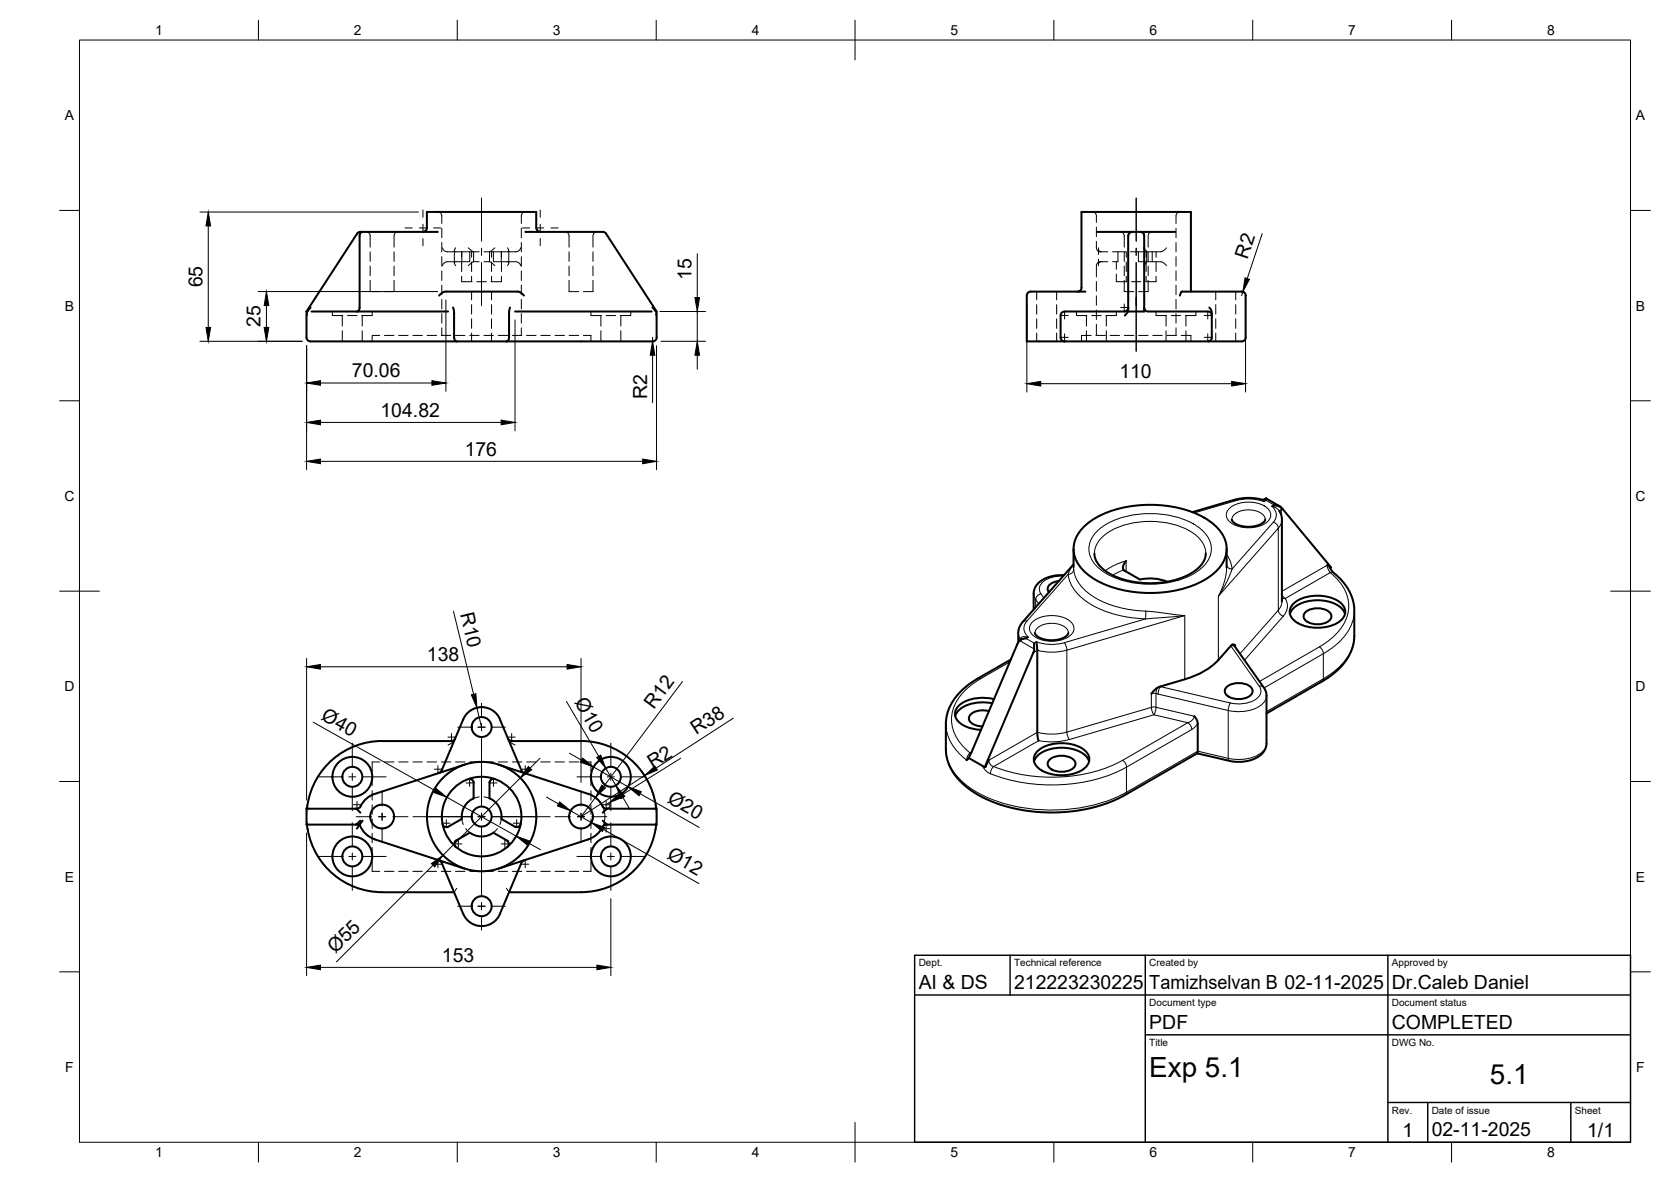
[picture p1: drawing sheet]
<svg xmlns="http://www.w3.org/2000/svg" width="420mm" height="297mm" viewBox="0 0 420 297" stroke-linecap="round" stroke-linejoin="round" font-family="sans-serif">
<!-- layer: Hidden -->
<g fill="none" stroke="#000" stroke-width=".25">
<path d="M92.1 58.3a1 1 0 0 1 1 1v2.8M100.1 58.3a1 1 0 0 0-1 1v2.8M110.1 53.3a1 1 0 0 1 1 1v1.9M111.1 57.4v2.3M131.1 57.4v2.3M132.1 53.3a1 1 0 0 0-1 1v1.9M142.1 58.3a1 1 0 0 1 1 1v2.8M150.1 58.3a1 1 0 0 0-1 1v2.8M274.7 53.3a1 1 0 0 1 1 1v1.6M275.7 57.1v2.4M281.7 58.3a1 1 0 0 1 1 1v2.8M289.7 58.3a1 1 0 0 0-1 1v2.8"/>
<path d="M295.7 57.4v2.3M296.7 53.3a1 1 0 0 0-1 1v1.9M77.2 78.3l.1 1M83.6 78.3v1h2.6M86.1 79.3v2.6M87.4 79.3h2.4M91.1 79.3v2.6M93.1 70.4v2.9h2.4M93.1 63.3v2.4M93.1 66.9v2.4M93.6 78.3v1h-2.6M99.1 70.4v2.9h-2.4"/>
<path d="M99.1 63.3v2.4M99.1 66.9v2.4M111.1 60.9v2.4M111.1 64.5v2.4M111.1 68.1v2.4M111.1 71.7v2.3M111.1 75.2v2.4M111.1 78.8v2.4M111.3 62.3l.2 .6 .7 .4h2.3M114.2 63v3M114.5 65.8h-2.3l-.7 .4-.2 .6M114.6 62.3l-.4 .6 .2 .4h6.1"/>
<path d="M116.1 69.4v1.4h2.6M116.1 63.3v2.5M116.1 65.8v2.4M117.8 62.3l1.2 1 .1 2.5h1.4M118.1 63.3v2.5h-3.6l-.3 .3 .4 .7M118.6 63.3v1.4M118.6 65.8v2.4M118.6 69.4v1.4M118.6 73.3v2.1M118.6 76.6v2.3M119.1 65.8l-1.3 1M119.9 70.8h2.4"/>
<path d="M121.7 65.8h1.4M123.1 65.8l1.3 1M123.1 63.3v2.5M123.6 63.3v1.4M123.6 65.8v2.4M123.6 69.4v1.4M123.6 73.3v2.1M123.6 76.6v2.3M124.1 63.3v2.5h3.6l.2 .3-.3 .7M124.4 62.3l-1.3 1M126 63.3v2.5M126.1 69.4v1.4h-2.6"/>
<path d="M126.1 63.3v1.4M126.1 65.8v2.4M127.6 62.3l.3 .6-.2 .4M127.7 65.8h2.3l.6 .4 .3 .6M127.9 63v3M130.9 62.3l-.3 .6-.8 .4h-8.1M131.1 60.9v2.4M131.1 64.5v2.4M131.1 68.1v2.4M131.1 71.7v2.3M131.1 75.2v2.4M131.1 78.8v2.4"/>
<path d="M143.1 70.4v2.9h2.4M143.1 63.3v2.4M143.1 66.9v2.4M148.6 78.3v1h2.6M149.1 70.4v2.9h-2.4M149.1 63.3v2.4M149.1 66.9v2.4M151.1 79.3v2.6M152.4 79.3h2.4M156.1 79.3v2.6M158.6 78.3v1h-2.6M165 78.3l-.1 1"/>
<path d="M260.7 73.3v2.1M260.7 76.6v2.3M265.7 73.3v2.1M265.7 76.6v2.3M270.7 78.3v1h2.6M273.2 79.3v2.6M274.5 79.3h2.4M275.7 60.6v1.7a1.18 1.18 0 0 0 1.5 1h1.4M275.7 70.8v2.4M275.7 74.3v2.4M275.7 77.9v2.4M276.2 62.6v1.3"/>
<path d="M276.2 65.1v1.3M276.2 62.3l.1 .7 .6 .3M276.9 65.8h-.2a1 1 0 0 0-1 1v2.8M278.2 79.3v2.6M278.6 65.8h-2l-.3 .3-.1 .7M279.7 63.3h3.4M280.7 68.9v1.9h2.6M280.7 78.3v1h-2.6M280.7 65.8v1.9M281.1 63.3v2.5h-1.4M282.7 70.4v2.9h2.4M282.7 63.3v2.4"/>
<path d="M282.7 66.9v2.4M283.2 63.3v1.4M283.2 65.8v2.4M283.2 69.4v1.4M284.3 63.3h1.9M284.5 70.8h2.4M287.5 62.3l.7 .7 .1 .2-.1 .1M288.2 63.3v1.4M288.2 65.8v2.4M288.2 69.4v1.4M288.2 63.3h-2v2.5h2.1l-.8 1M288.3 65.8h3.6l.6 .2 .8 .8"/>
<path d="M288.3 63.3v2.5M288.7 70.4v2.9h-2.4M288.7 63.3v2.4M288.7 66.9v2.4M289.7 63.3v2.5M290.7 69.4v1.4h-2.6M290.7 78.3v1h2.6M290.7 63.3v1.4M290.7 65.8v2.4M293.2 79.3v2.6M293.3 62.3l-.6 .6-.7 .4h-3.7M294.5 79.3h2.4"/>
<path d="M295.7 60.9v2.4M295.7 64.5v2.4M295.7 68.1v2.4M295.7 71.7v2.3M295.7 75.2v2.4M295.7 78.8v2.4M298.2 79.3v2.6M300.7 78.3v1h-2.6M305.7 73.3v2.1M305.7 76.6v2.3M310.7 73.3v2.1M310.7 76.6v2.3"/>
<path d="M86.1 83.1v2.7M91.1 83.1v2.7M95.5 84.3h-1.9v1.5M96.7 84.3h2.4M100.2 84.3h2.4M103.8 84.3h2.4M107.4 84.3h2.4M111 84.3h2.3M111.1 82.4v1.9M114.5 84.3h2.4M118.1 84.3h2.4M118.6 80.1v2.4"/>
<path d="M118.6 83.7v2.1M121.7 84.3h2.4M123.6 80.1v2.4M123.6 83.7v2.1M125.2 84.3h2.4M128.8 84.3h2.4M131.1 82.4v1.9M132.4 84.3h2.4M136 84.3h2.3M139.6 84.3h2.3M143.1 84.3h2.4M146.7 84.3h1.9v1.5"/>
<path d="M151.1 83.1v2.7M156.1 83.1v2.7M260.7 80.1v2.4M260.7 83.7v2.1M265.7 80.1v2.4M265.7 83.7v2.1M273.2 83.1v2.7M274.4 84.3h-2.5v1.5M275.6 84.3h2.3M275.7 81.5v2.8M278.2 83.1v2.7M279.1 84.3h2.4"/>
<path d="M282.7 84.3h2.4M286.3 84.3h2.4M289.9 84.3h2.3M293.2 83.1v2.7M293.4 84.3h2.4M295.7 82.4v1.9M297 84.3h2.4v1.5M298.2 83.1v2.7M305.7 80.1v2.4M305.7 83.7v2.1M310.7 80.1v2.4M310.7 83.7v2.1"/>
<path d="M93.6 195.1v2.4M93.6 198.7v2.4M95.5 191.5h-1.9v2.4M96.7 191.5h2.4M100.2 191.5h2.4M103.8 191.5h2.4M107.4 191.5h2.4M111 191.5h2.3M114.3 185.9l-.5 .6-1.1 .7M114.5 191.5h2.4M118.1 191.5h2.4M121.7 191.5h2.4"/>
<path d="M125.2 191.5h2.4M127.8 185.9l.5 .6 1.2 .7M128.8 191.5h2.4M132.4 191.5h2.4M136 191.5h2.3M139.6 191.5h2.3M143.1 191.5h2.4M146.7 191.5h1.9v2.4M148.6 195.1v2.4M148.6 198.7v2.4M77.2 207.2l-.1-.6 .2 .6M77.2 203.1l-.1 3.5"/>
<path d="M93.6 202.3v2.3M93.6 205.8v2.4M93.6 209.4v2.4M93.6 213v2.4M93.6 216.5v2.5h1.9M96.7 219h2.4M100.2 219h2.4M103.8 219h2.4M107.4 219h2.4M111 219h2.3M114.5 219h2.4M116.1 205.8l.4 1.4"/>
<path d="M117.1 208.2l1 1.1M118.1 219h2.4M120.5 200.3l-1.4 .3M121.7 200.3l1.4 .3M121.7 219h2.4M125.1 208.2l-1 1.1M125.2 219h2.4M126 205.8l-.3 1.4M128.8 219h2.4M132.4 219h2.4M136 219h2.3M139.6 219h2.3"/>
<path d="M143.1 219h2.4M148.6 202.3v2.3M148.6 205.8v2.4M148.6 209.4v2.4M148.6 213v2.4M148.6 216.5v2.5h-1.9M164.8 207.2l.3-.6-.1 .6M165 203.1l.1 3.5M114.9 223.2l-.7 1M127.3 223.2l.7 1"/>
</g>
<!-- layer: Visible -->
<g fill="none" stroke="#000" stroke-width=".51">
<path d="M91.2 58.3l-.5 .2-.3 .6v18.2l-.3 .8-.4 .2M106.3 58.3a1.01 1.01 0 0 0 1-1v-4h27.5v4a1.04 1.04 0 0 0 1.1 1M110.1 58.3h-18.2a2.1 2.1 0 0 0-2.2 .6l-12.6 19.4M132.1 58.3h18.1a2.45 2.45 0 0 1 2.2 .4M152.4 58.7l12.7 19.6h-.3l-.7-1M275.9 58.3h19.6M284.7 58.3l-.7 .2-.3 .8-.1 19M286.7 58.3l.7 .2 .3 .8v19h-4.1M77.1 78.3v6.5a1.59 1.59 0 0 0 2 1h35.8M78.1 77.3l-.8 1h-.2M78.3 78.3h34.4M111.5 73.4l-1.1 .9"/>
<path d="M113.9 77.3l.3 1.1v6.4M128.2 77.3l-.2 1.1v6.4a.89 .89 0 0 1-.7 1M129.5 78.3h34.4M130.7 73.4h-19.2M130.7 73.4l1 .9M165.1 78.3v6.5M270.9 73.3a.97 .97 0 0 0 1-1v-19h27.5v20M272.9 73.3h-12.7a1.94 1.94 0 0 0-2 .6v11.9h9.5M283.6 78.3l-.8 1M283.7 77.3a1.01 1.01 0 0 1-1 1h-14a1.86 1.86 0 0 0-1.9 .6l-.1 5.9a1.01 1.01 0 0 0 1 1M287.7 77.3l.2 .6 .6 .4h15.2M297 73.4l-.3 .9"/>
<path d="M297 73.4l14.2-.1a1.99 1.99 0 0 1 1.9 .6l.1 10.9a1.37 1.37 0 0 1-1.7 1h-43.8M303.7 78.3a1.01 1.01 0 0 1 1 1M304.1 77.3l.5 .9 .1 1.1M304.7 79.3v5.5a1.01 1.01 0 0 1-1 1M114.2 84.8a.89 .89 0 0 0 .7 1M165.1 84.8a1.4 1.4 0 0 1-1.7 1h-48.5M269.9 138v4.6M273 132a25.2 25.2 0 0 1 17.1-5.1 24.7 24.7 0 0 1 15.3 5.1 7.4 7.4 0 0 1 0 11.9 25.2 25.2 0 0 1-17.1 5.1 24.7 24.7 0 0 1-15.3-5.1 7.4 7.4 0 0 1 0-11.9zM275.2 139.1l.3 1.4 .8 1.5 1.5 1.3 1.7 1.1 1.9 .9 2.2 .6 1.9 .4 3.3 .3 2.7-.1 2.6-.4 2.8-.8 2-.9 1.7-1.1 1.4-1.3 1-1.8 .2-1.1M308.4 138v4.6M309.7 130.6l.3 .5 1.1 .7 2.5 .6 1.4-.1 1.8-.5 1-.7 .3-.5M318.3 125.3v.4"/>
<path d="M318.3 125.3l-.8 .3-3.1-.5-2.6 .2-12 3.4M318.3 125.3l3.4 1.9M320.3 126.9l1.1 .2 .6 .3M321.6 128.4l.6 1 .1 .9v20.9M322 127.4l12.7 15.2-.2 .2-.8-.7M260.2 159.1l.3 .5 1.1 .7 2.5 .6 1.4-.1 1.5-.3 1.2-.7 .4-.7M266.2 146a2.59 2.59 0 0 0-2.8 2.1l.3 .7M267.5 144.6h-1.8l-2.1 .4-1.5 .7-1.2 1.1a3.6 3.6 0 0 0-1 2.3v4.1M269.9 141.8l-13.2 15.1-.6 1.7-.1 2.8M283.1 141l-.7 1.3a.89 .89 0 0 0 .4 1.1l3.8 2.2a11.4 11.4 0 0 1 6.8 .6M324.3 154.3a6.2 6.2 0 0 1 5.8-3.4 9.1 9.1 0 0 1 7.4 2.2l.7 1.2M325.5 151.4a10.4 10.4 0 0 1 11.5 0 2.74 2.74 0 0 1 0 4.6 10.4 10.4 0 0 1-11.5 0 2.74 2.74 0 0 1 0-4.6z"/>
<path d="M328.3 153.8a4.9 4.9 0 0 1 6.3 .4 1.72 1.72 0 0 1-1.5 2.4 4.7 4.7 0 0 1-5.1-1.1 1.32 1.32 0 0 1 .3-1.7zM334.5 142.8l.5 .8 1.9 1.8 1.7 2.1 1 1.6 .7 2.2 .2 1.8v7.1l-.2 1.6-.6 1.8-1 2-1 1.4-2.9 2.7-2.1 1.4-14.2 8.2M248.7 178.7a4.5 4.5 0 0 0-5 1.3 1.72 1.72 0 0 0 1.4 2.2l1.9 .3M249.5 176.7a10 10 0 0 0-8.4 1.8l-.9 1.5M249.9 175.7a10.2 10.2 0 0 0-8.8 1.7 2.82 2.82 0 0 0 .8 4.7l2.1 .9 2.7 .4M254.2 165.7l-9.2 5.3-3 2.3-1.9 2.1-1.1 1.9-.7 1.8-.5 2.5 .2 8.4 .6 2.1 1.2 2.3 2.3 2.6 2.2 1.8 3.3 1.9 4.1 1.6 3.9 1 3.4 .6 3.8 .3 3.6-.1 3.6-.3 3.9-.6 3.2-.9 3.5-1.3 20.5-11.7 .1-7.6-.3-.9-.6-.8M255.9 161.7l-12.4 28.8 4.1 2.3M256.9 160.7l-.3 .1M258.1 160.5a2.13 2.13 0 0 0-2.2 1.2M259.8 164l-12.2 28.8M260 161.6v1.5M260 163.1l-.1 .9"/>
<path d="M260.6 161.3l.2 1.9v21.3l.3 1.6M306.4 165.8a17.9 17.9 0 0 1-8.5 4.9l-6.4 1.9-1.1 .7-.9 1M308.5 172.6a4.9 4.9 0 0 1 6.3 .4 1.72 1.72 0 0 1-1.5 2.4 4.7 4.7 0 0 1-5.2-1.1 1.32 1.32 0 0 1 .4-1.7zM310.4 162.3l7.5 10.6 .4 1 .2 13.2-.3 .9a7 7 0 0 1-6.9 3.5l-1.7-.2-8.6-2M310.6 162.2l-.4-.2-.6 .2-3.3 3.7M96.1 186.2h17.4M96.1 186.2a19 19 0 0 0-18.8 16.2M111 193.7l-.6 .5M114.5 185.6l-.4 .4-.6 .2M116.8 192.2l-22.6 7.3a6.2 6.2 0 0 0-3.7 3.4l-.7 .3-12.7-.1M117.8 195.8l.8 .1 .4 .3 .1 .5M119.1 196.8v3.8"/>
<path d="M124.4 195.8l-.8 .1-.5 .6v4.1a5 5 0 0 1 3 5.2M125.3 192.2l22.7 7.3a6.2 6.2 0 0 1 3.7 3.4l.7 .3h12.2l.5-.1-.2-.7M125.7 180.8l5.3 12.5 .3 .6 .5 .3M125.7 180.8a5 5 0 0 0-4.6-3.1 5 5 0 0 0-4.6 3.1l-5.5 12.9M127.7 185.6l.4 .4 .6 .2M128.7 186.2h17.4M146.1 186.2a19 19 0 0 1 18.8 16.2M243.6 190.5l-.6 .6M248.6 191.1l-.7 1.5-.3 .2M260 191.4a6.2 6.2 0 0 1 5.8-3.4 9.1 9.1 0 0 1 7.4 2.1l.6 1.3M261.2 188.5a10.4 10.4 0 0 1 11.5 0 2.74 2.74 0 0 1 0 4.6 10.4 10.4 0 0 1-11.5 0 2.74 2.74 0 0 1 0-4.6zM263.9 190.9a4.9 4.9 0 0 1 6.3 .4 1.72 1.72 0 0 1-1.4 2.4 4.7 4.7 0 0 1-5.2-1.1 1.32 1.32 0 0 1 .3-1.7z"/>
<path d="M77.1 203.1v4.1h13.3M77.2 207.2l.1 1.2M77.3 202.4l-.2 .7M77.4 208.4a19 19 0 0 0 18.7 15.8M89.4 203.2l.4 .2M89.8 203.4l.8 .8M90.4 207.2l-.7 1M90.4 207.2a6 6 0 0 0 3.8 3.7M90.6 206.2l-1.2 1M91.2 206.2l-.8 1M94.2 210.9l22.6 7.4M110.4 216.2l.6 .6"/>
<path d="M111 216.8l5.5 12.9a5 5 0 0 0 4.6 3 5 5 0 0 0 4.6-3M116.1 205.8l-3.7 2.1-.7-.2-.4-.6M119.1 200.6a5 5 0 0 0-3 5.2M126 205.8l3.7 2M127.4 211.2l-3.3-2a5.1 5.1 0 0 1-6 .1l-3.6 2.1-.3 .8 .4 .6M127.4 211.2l.5 .7-.3 .9M130.9 207.1l-.4 .6-.8 .1M131.8 216.2l-.7 .6-5.4 12.9M148 210.9l-22.7 7.4M151.6 206.2l1.1 1M152.4 203.4l-.8 .8M152.4 207.2l-.5 .2a7.5 7.5 0 0 1-3.9 3.5"/>
<path d="M152.7 203.2l-.3 .2M165 207.2l-.1 .5a19 19 0 0 1-18.8 16.5h-18.1M165.1 203.1v4.1h-12.7M96.1 224.2h18.1"/>
<circle cx="88.6" cy="195.2" r="2.51"/>
<circle cx="88.6" cy="195.2" r="5"/>
<circle cx="121.1" cy="182.7" r="2.51"/>
<circle cx="153.6" cy="195.2" r="2.51"/>
<circle cx="153.6" cy="195.2" r="5"/>
<circle cx="88.6" cy="215.2" r="2.51"/>
<circle cx="88.6" cy="215.2" r="5"/>
<circle cx="96.1" cy="205.2" r="3"/>
<circle cx="121.1" cy="205.2" r="13.7"/>
<circle cx="121.1" cy="205.2" r="2.51"/>
<circle cx="121.1" cy="205.2" r="10"/>
<circle cx="146.1" cy="205.2" r="3"/>
<circle cx="153.6" cy="215.2" r="2.51"/>
<circle cx="153.6" cy="215.2" r="5"/>
<circle cx="121.1" cy="227.7" r="2.51"/>
</g>
<!-- layer: Visible Narrow -->
<g fill="none" stroke="#000" stroke-width=".25">
<path d="M275.2 139.1a7.6 7.6 0 0 1 5.2-6.3 21.7 21.7 0 0 1 19.7 1.2 6.4 6.4 0 0 1 3.1 5.1M276.1 133.3a20.8 20.8 0 0 1 15.4-4.1 17.6 17.6 0 0 1 11.6 4.9 5.8 5.8 0 0 1-.8 8.5 20.8 20.8 0 0 1-15.5 4.1 17.6 17.6 0 0 1-11.5-5 5.8 5.8 0 0 1 .8-8.4zM308.4 139.4l1 1.7 .4 1.9M309.3 127.6a8.2 8.2 0 0 1 9.3 0 2.31 2.31 0 0 1 .9 2.3 2.31 2.31 0 0 1-1.6 1.8 8.4 8.4 0 0 1-8.6-.5 2.17 2.17 0 0 1 0-3.6zM309.7 130.6a2.85 2.85 0 0 1 2.6-2.3 5.7 5.7 0 0 1 5.5 1.3l.3 1M310.4 125.6l.4 .2a11.7 11.7 0 0 1 7 .2l.5-.3 2 1.2-.5 .3a2.66 2.66 0 0 1 .4 4M310.7 125.8l-10.4 3.1M318.1 125.4l-.1 .1a.3 .3 0 0 1-.1 .4 .3 .3 0 0 1-.4-.2l-.4-.2M320.2 131.2l-10.4 11.8M322.2 128.1l-.4 .4M322.2 128.1l-.2-.5-.7-.3-1.5-.1 1.1 .4 .7 .8M322.2 128.1v1.4"/>
<path d="M322.3 130.6l-.3 1.3-.6 .8a1.66 1.66 0 0 0-1.2-1.5M322.5 127.9l-.3 .2M256.1 159.1l.4 1.6M257.1 156.3l.5-.3 .6 .1a2.65 2.65 0 0 0 .4 4l-.6 .4 2 1.1 .6-.3M259.8 156.1a8.2 8.2 0 0 1 9.3 0 2.31 2.31 0 0 1 .9 2.3 2.31 2.31 0 0 1-1.6 1.8 8.4 8.4 0 0 1-8.6-.5 2.17 2.17 0 0 1 0-3.6zM259.9 149.1l.5 1.6M260.2 159.1a2.85 2.85 0 0 1 2.6-2.3 5.7 5.7 0 0 1 5.5 1.3l.3 1M260.4 150.7l.8 1.1M260.4 150.7v1.9M261.7 149.2l.8 1.1M261.7 149.2a1.68 1.68 0 0 0-1.3 1.5M267.3 144.8a6.5 6.5 0 0 0-5.7 2.3 1.98 1.98 0 0 0 .1 2.1"/>
<path d="M269.9 142.6l.1 .6M269.9 141.8l-.8 1.2-.5 1.3-10.4 11.8M270 143.1a10.4 10.4 0 0 0 6.2 7.6 27.5 27.5 0 0 0 11.9 2.9M270 143.1a1.32 1.32 0 0 1-1.4 1.2 10.7 10.7 0 0 0 6 7.8 29.3 29.3 0 0 0 13.4 3.4M282.5 143.2l-2.7 1.4M283.1 141v2.6M283.2 141a15 15 0 0 0-5.3 2.4M288 155.5l9.9-.8-29.7 8.7M288 155.5l-20.4 6M288.1 153.6l9.8 1.1v16M288.1 153.6l-.1 1.9M308.4 142.6l-.5 3.5-1.6 3.7v16.1"/>
<path d="M308.4 142.1l.4 .6 1 .3M309.8 143l-1.3 3.1-2.2 3.7 15.1-17.1v20.7l-9.6 10.9M322.3 150.3l.9 .1M322.3 149.4l.9 1M322.3 151.1l-.1 1-.5 .8a1.09 1.09 0 0 0 .6 1.8l.4 .2-9.8 11M322.3 148.6l11.4-6.5 .2 .8 .6 1-11.3 6.5M323.2 150.4a3.5 3.5 0 0 1-.5 4.4M335.4 143.9h-.9a10.2 10.2 0 0 1 4.3 10.8 13.9 13.9 0 0 1-7 7.8l.5 .6 .5 1.2M340.5 153.5a12 12 0 0 1-5.5 9.3l-2.3 1.5M340.5 159.7a12 12 0 0 1-5.5 9.4l-2.3 1.5M245.9 170.5h.7M246.6 170.5a13.3 13.3 0 0 0-7.3 9.1 10.5 10.5 0 0 0 4.6 9.6"/>
<path d="M253.9 166.4l-7.3 4.1M256.4 161l3.6 2.1M256.5 160.7v.2M256.5 160.7l.1 .1M256.9 160.7l1.7-.5-1.4-.2-.4 .2-.3 .5M260.6 161.3a11.5 11.5 0 0 0 7 .2M267.6 161.5l.4 .7 .3 1.2M268.2 163.4v20.6M268.2 163.4a14 14 0 0 1-7.4 0l-1 .6M289.5 174.3v3.5l-21.3 6.2M289.5 177.7h1.2l-.6 1.9-.5-1zM290.7 174.3v3.4l9.6 2.3a2.03 2.03 0 0 1-1.6 1.6"/>
<path d="M290.7 174.3l.5 .1M290.7 174.3h-1.2M290.9 172.9l-.2 1.4M291.2 174.4l17.6 4.1M291.7 172.5l17.7 4.2M291.7 172.5l-.5 1.9M308.8 178.5v12.1M309.4 176.6l-.6 1.9M309.9 162l.5 .3M310.5 162.4l.1-.2v.4M310.6 162.6l-.4-.3h-.7l7.1 10.2M316.6 172.4h.7l.5 .4"/>
<path d="M316.6 172.5a2.31 2.31 0 0 1-1.2 3.5 8.8 8.8 0 0 1-6.1 .7M318.5 174.8a4.5 4.5 0 0 1-3.9 3.6l-3.3 .4-2.5-.3M331.7 162.6l-15 8.6M332.7 164.3l-14.9 8.6M332.7 164.3v6.3l-14.2 8.2M332.8 170.6l-.3 .6M237.8 188.3a11.7 11.7 0 0 0 5.1 8.9 35.9 35.9 0 0 0 22.2 6.4 38.6 38.6 0 0 0 18.2-4.5M237.8 181.9a11.8 11.8 0 0 0 5.2 9.2l.2-.9 .7-1M243.9 189.2l.2 .1M244.3 189l-.4 .2M247 192.5l.9 1.2 1.1 .8M249.8 192.6a40 40 0 0 0 32.5-1.5l.6 .5 .4 1.2a42.3 42.3 0 0 1-34.3 1.6l.4-1.2z"/>
<path d="M268.2 184a14.4 14.4 0 0 1-7.4 .1l-12.2 7 .2 .6 .4 .6 .6 .3 11.3-6.5M268.3 184l.2 1.2 .4 .6M268.9 185.8a16.4 16.4 0 0 1-7.7 .3M283.2 192.8v6.3M283.3 199.1l-.3 .6M298.7 181.6l-8.6-2-21.2 6.3M298.7 181.6l-16.4 9.5M298.7 181.6l.6 .6 .4 1.1M301.2 181.8l-1.5 1.5-16.5 9.5M308.8 190.6l-7.6-1.8-18 10.3M308.8 190.6l.2 .6M318.5 186.8a4.5 4.5 0 0 1-3.9 3.6l-3.3 .5-2.5-.3"/>
</g>
<!-- layer: BORDER -->
<g fill="none" stroke="#000" stroke-width=".25">
<path d="M20 10.1h390v276.9h-390zM65 5.1v5M115 5.1v5M165 5.1v5M215 5.1v10M265 5.1v5M315 5.1v5M365 5.1v5M15 52.9h5M410 52.9h5M15 100.7h5M410 100.7h5"/>
<path d="M15 148.6h10M405 148.6h10M15 196.4h5M410 196.4h5M15 244.2h5M410 244.2h5M65 287v5M115 287v5M165 287v5M215 282.1v9.9M265 287v5M315 287v5"/>
<path d="M365 287v5"/>
</g>
<!-- layer: TITLEBLOCK -->
<path d="M230 240.1h180v46.9h-180zM230 250h180M254 240.1v9.9M288 240.1v46.9M349 240.1v46.9M288 260.1h122M349 277.1h61M359 277.1v9.9M395 277.1v9.9" fill="none" stroke="#000" stroke-width=".36"/>
<!-- layer: Smart Centers -->
<g fill="none" stroke="#000" stroke-width=".25">
<path d="M101.8 57.3h1.9M105.4 57.3h1.8M106.3 52.8v1.8M106.3 56.4v1.8M106.3 60v1.8M109 57.3h1.8M121.1 49.8v10.8M131.3 57.3h1.9M134.9 57.3h1.8M135.8 52.8v1.8M135.8 56.4v1.8M135.8 60v1.8"/>
<path d="M138.5 57.3h1.8M285.7 49.8v10.8M121.1 62.4v1.8M121.1 66v10.8M266.8 79.3h1.8M267.7 78.4v1.8M281.8 77.3h1.8M282.7 76.4v1.8M285.7 62.4v1.8M285.7 66v22.3M302.8 79.3h1.8M303.7 78.4v1.8"/>
<path d="M266.8 84.8h1.8M267.7 83.9v1.8M302.8 84.8h1.8M303.7 83.9v1.8M121.1 176.7v3.4M80.1 195.2h5.8M87.7 195.2h1.8M88.6 186.7v5.9M88.6 194.3v1.8M88.6 197.9v5.8M91.3 195.2h5.8M96.1 198.7v3.9"/>
<path d="M109.2 193.3h1.8M110.1 192.4v1.8M112.6 185.2h1.8M113.5 184.3v1.8M115.1 182.7h3.3M117.2 196.8h1.8M118.1 195.9v1.7M120.2 182.7h1.8M121.1 181.8v1.8M121.1 185.4v17.2M123.2 196.8h1.8M123.8 182.7h3.3"/>
<path d="M124.1 195.9v1.7M127.8 185.2h1.7M128.7 184.3v1.8M131.2 193.3h1.7M132.1 192.4v1.8M145.1 195.2h5.8M146.1 198.7v3.9M152.7 195.2h1.8M153.6 186.7v5.9M153.6 194.3v1.8M153.6 197.9v5.8M156.3 195.2h5.8"/>
<path d="M80.1 215.2h5.8M87.7 215.2h1.8M88.6 206.7v5.9M88.6 214.3v1.8M88.6 217.9v5.8M88.9 202.2h1.8M89.6 205.2h3.8M89.8 201.3v1.8M91.3 215.2h5.8M95.2 205.2h1.8M96.1 204.4v1.7M96.1 207.9v3.8"/>
<path d="M98.8 205.2h3.8M103.8 205.2h14.6M109.2 217.2h1.8M110.1 216.3v1.8M111.3 206.9h1.8M112.2 206v1.8M114.3 212.1h1.8M115.2 211.2v1.8M120.2 205.2h1.8M121.1 204.4v1.7M121.1 207.9v17.2M123.8 205.2h14.5"/>
<path d="M126 212.1h1.8M126.9 211.2v1.8M129 206.9h1.8M129.9 206v1.8M131.2 217.2h1.7M132.1 216.3v1.8M139.6 205.2h3.8M145.1 215.2h5.8M145.2 205.2h1.8M146.1 204.4v1.7M146.1 207.9v3.8M148.8 205.2h3.8"/>
<path d="M151.5 202.2h1.8M151.5 208.2h1.8M152.4 201.3v1.8M152.4 207.3v1.8M152.7 215.2h1.8M153.6 206.7v5.9M153.6 214.3v1.8M153.6 217.9v5.8M156.3 215.2h5.8M115.1 227.7h3.3M120.2 227.7h1.8M121.1 226.9v1.7"/>
<path d="M121.1 230.4v3.3M123.8 227.7h3.3"/>
</g>
<!-- layer: FD_Dimensions -->
<g fill="none" stroke="#000" stroke-width=".25">
<path d="M50.3 53.3h54.9M52.4 56.8v25.5M317.4 58.7l-3.8 11.3M64.9 73.3h45.1M67 76.8v5.5M112.1 75.4v22.9M165.9 78.3h11.5M175.3 63.8v11M175.3 78.3v7.5M258.2 76.4v22.1M312.5 73.3l-.3 1M313.2 76.4v22.1"/>
<path d="M50.3 85.8h25.7M77.1 86.9v31.2M80.6 96.3h28M129.5 80.4v27.9M164.1 84.8v1M164.1 89.3v11.9M165.1 86.9v31.2M166.2 85.8h11.2M175.3 89.3v3.5M261.7 96.4h48M80.6 115.9h81M80.6 106.2h45.4"/>
<path d="M114 153.6l5.1 20.9M77.1 165.5v35.5M80.6 167.6h62M119.9 177.9l1.2 4.8M122.9 178.1a5 5 0 0 0-4.9 .7M142.4 176.3l8.1 13.8M146.1 165.5v31.1M171.6 171.3l-19.8 26.3M78.7 181.5l30.6 17.1M130.8 195.5l-19.4 19.5M135.8 190.6l-2.5 2.4M143.2 189.3l3 1.7"/>
<path d="M147.8 199.5a6 6 0 0 1 3.8 8.1M149.2 192.8l8.7 4.9M152.3 193.1l2.6 4.3M160.8 193.2a19 19 0 0 1 4.3 12.8M161 199.5l14.8 8.4M162 194.9l-15.9 10.3 3.6-4.8M171.1 190.6l-14.9 9.3M184.4 180.5l-19.4 12.5M77.1 209.3v35.9M108.9 217.4l-24.3 24.3M112.4 200.3l17.4 9.8M132.9 211.8l3 1.7"/>
<path d="M137.4 200.3l3 1.7M143.5 203.8l5.2 2.9M151.7 208.4l24 13.6M152.4 202.2l.9-.5a1.01 1.01 0 0 1-.9 1.5M156.6 200.4l1.8 3M153.6 225.8v19.4M80.6 243.1h69.5"/>
</g>
<g fill="#000" stroke="#000" stroke-width=".25">
<path d="M52.4 53.3l.6 3.5h-1.2zM67 73.3l.6 3.5h-1.2zM174.7 74.8h1.2l-.6 3.5zM313.1 69.8l1.1 .4-1.7 3.1zM51.8 82.3h1.2l-.6 3.5zM66.4 82.3h1.2l-.6 3.5zM77.1 96.3l3.5-.6v1.1zM108.6 95.7l3.5 .6-3.5 .5zM164.1 85.8l.6 3.5h-1.2zM175.3 85.8l.6 3.5h-1.2zM258.2 96.4l3.5-.6v1.2zM309.7 95.8l3.5 .6-3.5 .6z"/>
<path d="M77.1 115.9l3.5-.5v1.1zM77.1 106.2l3.5-.6v1.2zM126 105.6l3.5 .6-3.5 .6zM161.6 115.4l3.5 .5-3.5 .6zM77.1 167.6l3.5-.6v1.2zM118.5 174.6l1.2-.3 .2 3.6zM142.6 167l3.5 .6-3.5 .6zM109.6 198.1l2.8 2.2-3.4-1.2zM132.9 192.6l.8 .8-2.9 2.1zM146.5 190.5l2.7 2.3-3.3-1.3zM150 190.4l1-.6 1.3 3.3zM151.3 197.3l1 .7-2.6 2.4z"/>
<path d="M153.2 201.7l2.7-2.3 .6 .9zM157.9 197.7l3.3 1.3-.5 1zM162 194.9l2.7-2.4 .6 1zM108.5 217l2.9-2-2.1 2.9zM129.8 210.1l3.3 1.2-.5 1.1zM140.7 201.5l2.8 2.3-3.4-1.3zM148.7 206.7l3.3 1.2-.6 1zM154.9 197.4l2.2 2.7-1 .6zM77.1 243.1l3.5-.6v1.2zM150.1 242.5l3.5 .6-3.5 .6z"/>
</g>
<g font-size="7">
<text x="289" y="270.6">Exp 5.1</text>
<text x="374.6" y="272.3">5.1</text>
</g>
<g font-size="4.9">
<text x="313.7" y="65.3" transform="rotate(-72 313.7 65.3)">R2</text>
<text x="173.9" y="70.4" transform="rotate(-90 173.9 70.4)">15</text>
<text x="50.9" y="72.2" transform="rotate(-90 50.9 72.2)">65</text>
<text x="65.5" y="82.2" transform="rotate(-90 65.5 82.2)">25</text>
<text x="88.5" y="94.8">70.06</text>
<text x="281.5" y="95">110</text>
<text x="162.7" y="100.2" transform="rotate(-90 162.7 100.2)">R2</text>
<text x="95.7" y="104.7">104.82</text>
<text x="116.8" y="114.5">176</text>
<text x="115.7" y="154.3" transform="rotate(76 115.7 154.3)">R10</text>
<text x="107.3" y="166.1">138</text>
<text x="144.4" y="176.5" transform="rotate(60 144.4 176.5)">Ø10</text>
<text x="164.4" y="178.5" transform="rotate(-53 164.4 178.5)">R12</text>
<text x="80.5" y="180.7" transform="rotate(29 80.5 180.7)">Ø40</text>
<text x="175.1" y="184.7" transform="rotate(-33 175.1 184.7)">R38</text>
<text x="164.1" y="193.3" transform="rotate(-32 164.1 193.3)">R2</text>
<text x="167.6" y="201.5" transform="rotate(30 167.6 201.5)">Ø20</text>
<text x="167.5" y="215.6" transform="rotate(29 167.5 215.6)">Ø12</text>
<text x="84.3" y="239.8" transform="rotate(-45 84.3 239.8)">Ø55</text>
<text x="111.1" y="241.6">153</text>
<text x="231" y="248.5">AI &amp; DS</text>
<text x="255" y="248.5">212223230225</text>
<text x="289" y="248.5">Tamizhselvan B 02-11-2025</text>
<text x="350" y="248.5">Dr.Caleb Daniel</text>
<text x="289" y="258.6">PDF</text>
<text x="350" y="258.6">COMPLETED</text>
<text x="352.6" y="285.7">1</text>
<text x="360" y="285.5">02-11-2025</text>
<text x="399.1" y="285.7">1/1</text>
</g>
<g font-size="3.5">
<text x="39" y="8.8">1</text>
<text x="89" y="8.8">2</text>
<text x="139" y="8.8">3</text>
<text x="189" y="8.8">4</text>
<text x="239" y="8.8">5</text>
<text x="289" y="8.8">6</text>
<text x="339" y="8.8">7</text>
<text x="389" y="8.8">8</text>
<text x="16.3" y="30.2">A</text>
<text x="411.3" y="30.2">A</text>
<text x="16.3" y="78">B</text>
<text x="411.3" y="78">B</text>
<text x="16.2" y="125.9">C</text>
<text x="411.2" y="125.9">C</text>
<text x="16.2" y="173.7">D</text>
<text x="411.2" y="173.7">D</text>
<text x="16.3" y="221.6">E</text>
<text x="411.3" y="221.6">E</text>
<text x="16.4" y="269.4">F</text>
<text x="411.4" y="269.4">F</text>
<text x="39" y="290.8">1</text>
<text x="89" y="290.8">2</text>
<text x="139" y="290.8">3</text>
<text x="189" y="290.8">4</text>
<text x="239" y="290.8">5</text>
<text x="289" y="290.8">6</text>
<text x="339" y="290.8">7</text>
<text x="389" y="290.8">8</text>
</g>
<g font-size="2.5">
<text x="231" y="242.9">Dept.</text>
<text x="255" y="242.9">Technical reference</text>
<text x="289" y="242.9">Created by</text>
<text x="350" y="242.9">Approved by</text>
<text x="289" y="252.8">Document type</text>
<text x="350" y="252.8">Document status</text>
<text x="289" y="262.9">Title</text>
<text x="350" y="262.9">DWG No.</text>
<text x="350" y="279.9">Rev.</text>
<text x="360" y="279.9">Date of issue</text>
<text x="396" y="279.9">Sheet</text>
</g>
</svg>
